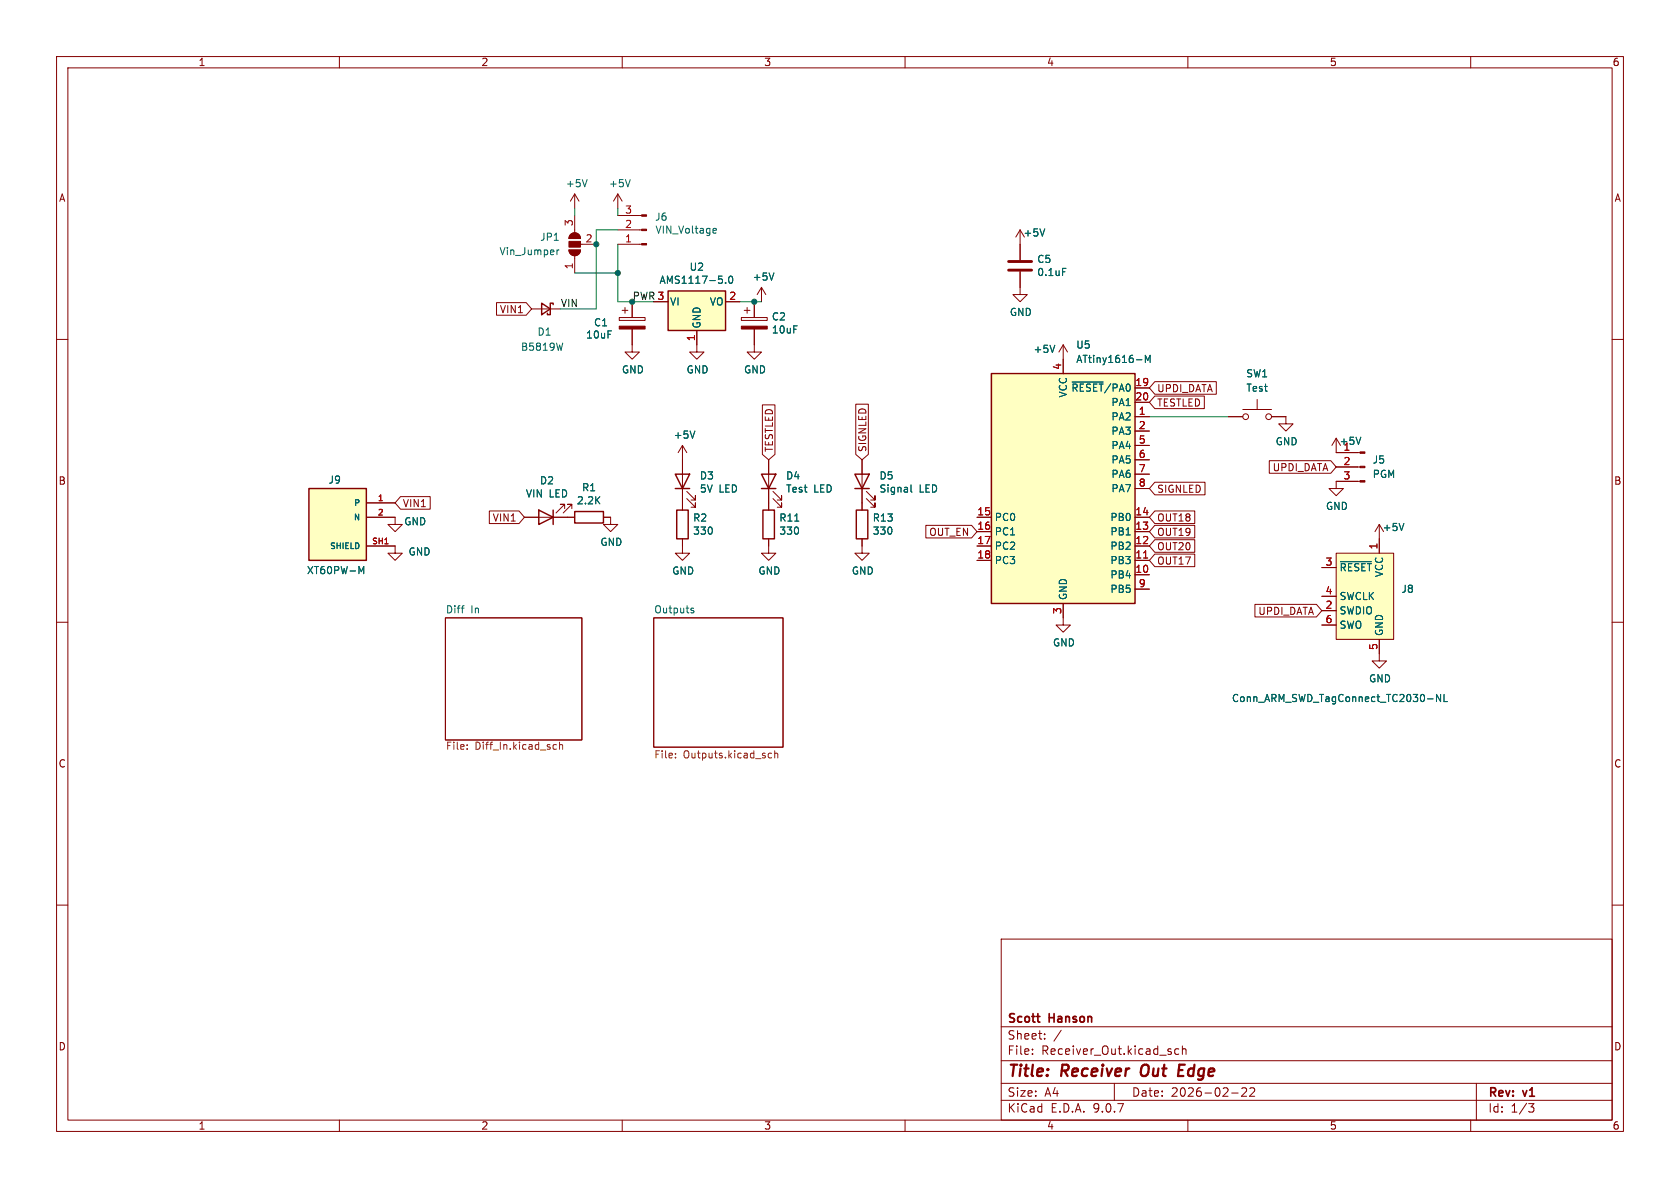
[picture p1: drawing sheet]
<svg xmlns="http://www.w3.org/2000/svg" width="297mm" height="210mm" viewBox="0 0 297 210" stroke-linecap="round" stroke-linejoin="round" font-family="sans-serif">
<g fill="none" stroke="#840000" stroke-width=".18">
<path d="M10 10h277v190h-277zM12 12h273v186h-273zM60 10v2M110 10v2M160 10v2M210 10v2M260 10v2M101.6 38.1v3M109.2 34.3l-.7 1.3M109.2 34.3l.8 1.3M109.2 34.3v2.5M100.6 44.2h2a1.02 1.02 0 0 1-1 1 1.02 1.02 0 0 1-1-1z"/>
<path d="M100.9 41.5a1.02 1.02 0 0 1 1.1-.3 1.02 1.02 0 0 1 .6 1h-2zM101.6 45.2v3.1M102.6 43.2h2.8M109.5 56.1h4.5v.5h-4.5zM110 54.9h1M110.5 54.4v1M111.8 53.3v2.8M111.8 58.2v2.8M10 60h2M285 60h2M120.6 88.9v1.3M120.6 95.3v1.2"/>
<path d="M135.9 81.3v7.6M136.7 88.1l1.5 1.6v-.8v.8h-.8M136.7 86.9l1.5 1.5v-.8v.8h-.8M152.4 95.3v2.5h1.3l-1.3 1.3-1.3-1.3h1.3M152.4 81.3v8.9M153.2 88.1l1.5 1.6v-.8v.8h-.8M153.2 86.9l1.5 1.5v-.8v.8h-.8M236.2 80h4.2M236.2 82.6h4.2M240.4 85.1h-4.2v1.3h1.3l-1.3 1.2-1.3-1.2h1.3M10 110h2M78.7 109.2h24.2v21.6h-24.2z"/>
<path d="M115.6 109.2h22.8v22.9h-22.8zM188 109.2v1.3h1.2l-1.2 1.3-1.3-1.3h1.3M285 110h2M10 160h2M177 166h108v32h-108zM285 160h2M60 198v2M110 198v2M160 198v2M177 194.5h108M177 191.5h108M177 187.5h108"/>
<path d="M177 181.5h108M182.5 186.3v.1M182.5 185.5v.1M184.7 183.6v.1M184.7 182.8v.1M187.6 182.1l-1.3 2M197 191.5v3M208.4 185.5l-.4-.1-.3 .3v.4l.1 .2h.6M209 185.5l.2-.1 .4 .1 .1 .9M209 184.9v1.5M210 198v2M217.7 193.2h1.2"/>
<path d="M219.5 192.4l.6-.1 .2 .1 .1 .3-.9 1.1h.9M221 192.4l.5-.1 .2 .1 .1 .3-.9 1.1h.9M260 198v2M261 191.5v6.5M270.2 195.1h1l-.5 .6 .4 .1 .1 .5-.3 .3h-.4"/>
</g>
<path d="M201.9 188.5a1.5 1.5 0 0 0 0 1.6M208.3 190.2h.9M208.4 189.2h.7M208.5 188.2h1" fill="none" stroke="#840000" stroke-width=".4"/>
<path d="M111.4 31.7l-.4 1.3M98.5 44.2v.8M98.8 44.2l-.3 .2M161 85.7v1.1l.2 .2M81.6 107.5h.4M81.9 107.1h.1M122.2 107.6h.4M122.2 107.9l.5 .2-.1 .2h-.3" fill="none" stroke="#006464" stroke-width=".18"/>
<path d="M82.6 132.3v.2M82.6 131.7v.1M97.9 132.4h.5M97.9 131.7h.5M98.9 131.7l.2-.1 .3 .1 .1 .8M98.9 131.2v1.3M119.4 133.9v.1M119.4 133.2v.1M135.8 133.7l.3 .3 .3-.1M136.4 133.2l-.3-.1-.3 .3M137 133.3l.1-.2 .3 .1 .1 .8M137 132.7v1.3" fill="none" stroke="#725600" stroke-width=".18"/>
<path d="M119.6 90.2h2.1v5.1h-2.1zM134.6 83.8h2.6l-1.3 2.6zM134.6 86.4h2.6M151.1 83.8h2.6l-1.3 2.6zM151.1 86.4h2.6M151.4 90.2h2v5.1h-2z" fill="none" stroke="#840000" stroke-width=".25"/>
<g fill="#840000" stroke="#840000" stroke-width=".18">
<path d="M240.4 79.9h.9v.2h-.9z"/>
<path d="M240.4 82.4h.9v.3h-.9z"/>
<path d="M240.4 85h.9v.2h-.9z"/>
<path d="M100.6 44.2h2a1.02 1.02 0 0 1-1 1 1.02 1.02 0 0 1-1-1z"/>
<path d="M100.6 42.7h2v1h-2z"/>
<path d="M100.9 41.5a1.02 1.02 0 0 1 1.1-.3 1.02 1.02 0 0 1 .6 1h-2z"/>
<path d="M109.5 57.7h4.5v.5h-4.5z"/>
</g>
<path d="M175.3 66h25.4v40.7h-25.4z" fill="#ffffc2"/>
<path d="M175.3 66h25.4v40.7h-25.4z" fill="none" stroke="#840000" stroke-width=".25"/>
<g fill="none" stroke="#840000" stroke-width=".18">
<path d="M101.6 34.3l-.8 1.3M101.6 34.3l.8 1.3M101.6 34.3v2.5M109.2 38.1h4.2M109.2 43.2h4.2M109.2 40.6h4.2M179.6 41.9l.7-1.3v5.4M180.3 48v4.1h1.3l-1.3 1.2-1.2-1.2h1.2M111.8 61v1.2h1.2l-1.2 1.3-1.3-1.3h1.3M133.3 61v1.2h1.3l-1.3 1.3-1.2-1.3h1.2M188 61v5M188 61l-.8 1.2"/>
<path d="M188 61l.7 1.2M200.7 68.6h2.5M200.7 71.1h2.5M200.7 73.7h2.5M200.7 76.2h2.5M200.7 78.7h2.5M217.2 73.7h2.5M219.7 72.4h5.1M222.2 70.6v1.8M224.8 73.7h2.5v1.2h1.3l-1.3 1.3-1.2-1.3h1.2M235.5 78.7l.7-1.2v2.5M172.7 91.4h2.6"/>
<path d="M172.7 94h2.6M172.7 96.5h2.6M172.7 99.1h2.6M200.7 91.4h2.5M200.7 94h2.5M200.7 96.5h2.5M200.7 99.1h2.5M200.7 81.3h2.5M200.7 83.8h2.5M200.7 86.4h2.5M188 106.7v2.5M200.7 101.6h2.5"/>
<path d="M200.7 104.1h2.5M243.8 115.6v1.2h1.3l-1.3 1.3-1.2-1.3h1.2"/>
<circle cx="220.2" cy="73.7" r=".51"/>
<circle cx="224.3" cy="73.7" r=".51"/>
</g>
<path d="M103.8 31.7l-.4 1.3M126.2 40.4h.4v.3l-.6 .1M126.6 41.2h-.4M184.7 40.5l-.4 1.2M187.8 47.4h.7M186.5 61l-.5 1.3M189.5 67.5h5.5M200.9 63.6h1M202.5 64.1v-1.3l.4 .9 .4-.9v1.3M240.6 77.3l-.4 1.3" fill="none" stroke="#006464" stroke-width=".18"/>
<path d="M202.2 98.6h.7" fill="none" stroke="#a90000" stroke-width=".18"/>
<g fill="#840000" stroke="#840000" stroke-width=".18">
<path d="M113.4 43.1h.9v.2h-.9z"/>
<path d="M113.4 40.5h.9v.3h-.9z"/>
<path d="M113.4 38h.9v.2h-.9z"/>
</g>
<path d="M178.3 46.2h4.1M178.3 47.8h4.1" fill="none" stroke="#840000" stroke-width=".51"/>
<path d="M236.2 97.8h10.2v15.2h-10.2z" fill="#ffffc2"/>
<g fill="none" stroke="#840000" stroke-width=".18">
<path d="M131.1 56.1h4.5v.5h-4.5zM131.6 54.9h1M132.1 54.4v1M133.3 53.3v2.8M133.3 58.2v2.8M134.6 50.8l-.7 1.3M134.6 50.8l.8 1.3M134.6 50.8v2.5M123.2 61v1.2h1.3l-1.3 1.3-1.3-1.3h1.3M236.2 97.8h10.2v15.2h-10.2zM243.8 95.3v2.5M233.7 100.3h2.5"/>
<path d="M233.7 105.4h2.5M233.7 108h2.5M233.7 110.5h2.5M243.8 113v2.6"/>
</g>
<path d="M136.8 48.3l-.4 1.2M237 99.3h5.4M252.4 123.5h.9M254.7 122.8v1.2l-.7-1.2v1.2M255.3 122.8v1.2h.6" fill="none" stroke="#006464" stroke-width=".18"/>
<path d="M131.1 57.7h4.5v.5h-4.5z" fill="#840000" stroke="#840000" stroke-width=".18"/>
<path d="M118.1 51.4h10.2v7h-10.2z" fill="#ffffc2"/>
<path d="M118.1 51.4h10.2v7h-10.2z" fill="none" stroke="#840000" stroke-width=".25"/>
<path d="M115.6 53.3h2.5M123.2 58.4v2.6M128.3 53.3h2.5M69.8 91.4v1.3h-1.2l1.2 1.3 1.3-1.3h-1.3M69.8 96.5v1.3h-1.2l1.2 1.3 1.3-1.3h-1.3" fill="none" stroke="#840000" stroke-width=".18"/>
<path d="M128.3 50v.1M129 48.9l.1-.1a.68 .68 0 0 1 .5 .6 .68 .68 0 0 1-.5 .7 .84 .84 0 0 1-.1-1.2z" fill="none" stroke="#006464" stroke-width=".18"/>
<path d="M54.6 86.4h10.2v12.7h-10.2z" fill="#ffffc2"/>
<path d="M95.8 53.6l1.5 1-1.5 1zM97.8 53.8v-.2h-.5v2h-.5v-.2M54.6 86.4h10.2v12.7h-10.2zM95.2 90.2l2.6 1.2-2.6 1.3zM97.8 90.2v2.5M101.6 90.4h5.1v2.1h-5.1zM119.4 83.8h2.5l-1.3 2.6zM119.4 86.4h2.5M134.9 90.2h2v5.1h-2z" fill="none" stroke="#840000" stroke-width=".25"/>
<g fill="none" stroke="#840000" stroke-width=".18">
<path d="M87.8 53.5h5.2l1 1.1-1 1.1h-5.2zM94 54.6h5.1M111.8 53.3v2.8M111.8 58.2v2.8M115.6 53.3h2.5M123.2 58.4v2.6M128.3 53.3h2.5M133.3 53.3v2.8M133.3 58.2v2.8M180.3 43.2v2.8M180.3 48v2.8M120.6 78.7l-.7 1.3"/>
<path d="M120.6 78.7l.8 1.3M120.6 78.7v11.5M134.8 71.6h2.2v8.7l-1.1 1-1.1-1zM151.3 71.4h2.2v8.9l-1.1 1-1.1-1zM188 63.5v2.5M200.7 68.6h2.5M200.7 71.1h2.5M200.7 73.7h2.5M200.7 76.2h2.5M200.7 78.7h2.5M204.2 67.5h10.8v2.2h-10.8l-1-1.1zM204.2 70h8.7v2.2h-8.7l-1-1.1z"/>
<path d="M217.2 73.7h2.5M224.8 73.7h2.5M64.8 88.9h5M64.8 91.4h5M64.8 96.5h5M70.8 87.8h5.3v2.2h-5.3l-1-1.1zM86.5 90.3h5.3l.9 1.1-.9 1.2h-5.3zM92.7 91.4h8.9M99.8 89.9v-.7h-.7h.7l-1.5 1.5M101.1 89.9v-.7h-.8h.8l-1.5 1.5M106.7 91.4h1.2v1.3h1.3l-1.3 1.3-1.2-1.3h1.2M120.6 95.3v2.5h1.3l-1.3 1.3-1.2-1.3h1.2"/>
<path d="M121.4 88.1l1.5 1.6v-.8v.8h-.7M121.4 86.9l1.5 1.5v-.8v.8h-.7M135.9 95.3v2.5h1.3l-1.3 1.3-1.3-1.3h1.3M135.9 81.3v2.5M135.9 86.4v3.8M152.4 81.3v2.5M152.4 86.4v3.8M152.4 95.3v1.2M163.7 92.9h8.1l.9 1.1-.9 1.1h-8.1zM172.7 91.4h2.6M172.7 96.5h2.6M172.7 94h2.6"/>
<path d="M172.7 99.1h2.6M200.7 91.4h2.5M200.7 96.5h2.5M200.7 94h2.5M200.7 99.1h2.5M200.7 81.3h2.5M200.7 83.8h2.5M200.7 86.4h2.5M204.2 92.9h7v2.2h-7l-1-1.1zM204.2 97.9h7v2.3h-7l-1-1.1zM204.2 85.2h8.8v2.3h-8.8l-1-1.1zM204.2 95.4h7v2.2h-7l-1-1.1z"/>
<path d="M204.2 90.3h7v2.3h-7l-1-1.2zM224.4 81.4h10.9l.9 1.2-.9 1.1h-10.9zM236.2 80h3.8M236.2 82.6h3.8M236.2 85.1h3.8M243.1 94l.7-1.3v5.1M188 106.7v2.5M200.7 101.6h2.5M200.7 104.1h2.5M221.9 106.8h10.8l1 1.2-1 1.1h-10.8zM233.7 100.3h2.5M233.7 105.4h2.5"/>
<path d="M233.7 108h2.5M233.7 110.5h2.5M243.8 113v2.6"/>
</g>
<g fill="none" stroke="#006464" stroke-width=".18">
<path d="M128.3 50v.1M129 48.9l.1-.1a.68 .68 0 0 1 .5 .6 .68 .68 0 0 1-.5 .7 .84 .84 0 0 1-.1-1.2zM136.8 48.3l-.4 1.2M184.7 40.5l-.4 1.2M187.8 47.4h.7M99.5 60.7l-.3 1.2M122.8 76.2l-.4 1.3M186.5 61l-.5 1.3M189.5 67.5h5.5M200.9 63.6h1M202.5 64.1v-1.3l.4 .9 .4-.9v1.3M240.6 77.3l-.4 1.3"/>
<path d="M140.5 92.1h.7M161 85.7v1.1l.2 .2M237 99.3h5.4M248.2 92.5l-.4 1.3M63.5 100.1l.4 1 .4-1v1.3M252.4 123.5h.9M254.7 122.8v1.2l-.7-1.2v1.2M255.3 122.8v1.2h.6"/>
</g>
<path d="M101.6 36.8v1.3M109.2 36.8v1.3M101.6 48.3h7.6M109.2 43.2v10.1h6.4M109.2 40.6h-3.8v14h-6.3M130.8 53.3h3.8M203.2 73.7h14" fill="none" stroke="#009600" stroke-width=".18"/>
<path d="M202.2 98.6h.7" fill="none" stroke="#a90000" stroke-width=".18"/>
<g fill="#009600" stroke="#009600" stroke-width=".18">
<circle cx="109.2" cy="48.3" r=".46"/>
<circle cx="111.8" cy="53.3" r=".46"/>
<circle cx="105.4" cy="43.2" r=".46"/>
<circle cx="133.3" cy="53.3" r=".46"/>
</g>
<g font-size="2.8" fill="#840000">
<text x="178" y="190.9">Title:</text>
<text x="187.7" y="190.9">Receiver</text>
<text x="202.6" y="190.9">Out</text>
<text x="209.9" y="190.9">Edge</text>
</g>
<g font-size="2.1" fill="#840000">
<text x="178" y="184">Sheet:</text>
<text x="178" y="181.2">Scott</text>
<text x="185.5" y="181.2">Hanson</text>
<text x="178" y="186.7">File:</text>
<text x="184.1" y="186.7">Receiver_Out.kicad_sch</text>
<text x="178" y="196.9">KiCad</text>
<text x="178" y="194.1">Size:</text>
<text x="184.7" y="194.1">A4</text>
<text x="185.7" y="196.9">E.D.A.</text>
<text x="193.3" y="196.9">9.0.7</text>
<text x="200" y="194.1">Date:</text>
<text x="207" y="194.1">2026-02-22</text>
<text x="263" y="194.3">Rev:</text>
<text x="263" y="196.9">Id:</text>
<text x="267.1" y="196.9">1/3</text>
<text x="269.4" y="194.3">v1</text>
</g>
<g font-size="1.8" fill="#840000">
<text x="35" y="11.9">1</text>
<text x="85" y="11.9">2</text>
<text x="135" y="11.9">3</text>
<text x="185" y="11.9">4</text>
<text x="235" y="11.9">5</text>
<text x="285" y="11.9">6</text>
<text x="10.3" y="35.9">A</text>
<text x="285.3" y="35.9">A</text>
<text x="88.3" y="55.6">VIN1</text>
<text x="204.5" y="69.5">UPDI_DATA</text>
<text x="204.5" y="72.1">TESTLED</text>
<text x="136.8" y="80" transform="rotate(-90 136.8 80)">TESTLED</text>
<text x="153.4" y="80" transform="rotate(-90 153.4 80)">SIGNLED</text>
<text x="224.9" y="83.5">UPDI_DATA</text>
<text x="10.3" y="85.9">B</text>
<text x="71.1" y="89.9">VIN1</text>
<text x="204.5" y="87.3">SIGNLED</text>
<text x="285.3" y="85.9">B</text>
<text x="87" y="92.4">VIN1</text>
<text x="164.2" y="94.9">OUT_EN</text>
<text x="204.5" y="94.9">OUT19</text>
<text x="204.5" y="92.4">OUT18</text>
<text x="204.5" y="100">OUT17</text>
<text x="204.5" y="97.5">OUT20</text>
<text x="222.3" y="108.9">UPDI_DATA</text>
<text x="10.3" y="135.9">C</text>
<text x="285.3" y="135.9">C</text>
<text x="10.3" y="185.9">D</text>
<text x="285.3" y="185.9">D</text>
<text x="35" y="199.9">1</text>
<text x="85" y="199.9">2</text>
<text x="135" y="199.9">3</text>
<text x="185" y="199.9">4</text>
<text x="235" y="199.9">5</text>
<text x="285" y="199.9">6</text>
</g>
<g font-size="1.8" fill="#006464">
<text x="99.9" y="33.3">+5V</text>
<text x="107.6" y="33.3">+5V</text>
<text x="115.7" y="39.2">J6</text>
<text x="115.8" y="41.5">VIN_Voltage</text>
<text x="88.2" y="45.3">Vin_Jumper</text>
<text x="95.4" y="42.8">JP1</text>
<text x="180.8" y="42">+5V</text>
<text x="183.3" y="46.7">C5</text>
<text x="116.5" y="50.4">AMS1117-5.0</text>
<text x="121.8" y="48.1">U2</text>
<text x="133" y="49.8">+5V</text>
<text x="183.3" y="49">0.1uF</text>
<text x="94.9" y="59.5">D1</text>
<text x="104.9" y="57.9">C1</text>
<text x="118.4" y="54.2">VI</text>
<text x="124.1" y="58.2" transform="rotate(-90 124.1 58.2)">GND</text>
<text x="125.4" y="54.2">VO</text>
<text x="136.4" y="56.8">C2</text>
<text x="136.4" y="59.2">10uF</text>
<text x="178.4" y="56.1">GND</text>
<text x="92" y="62.2">B5819W</text>
<text x="103.5" y="60">10uF</text>
<text x="182.6" y="62.6">+5V</text>
<text x="190.2" y="64.4">ATtiny1616-M</text>
<text x="190.2" y="61.8">U5</text>
<text x="109.9" y="66.2">GND</text>
<text x="121.3" y="66.2">GND</text>
<text x="131.4" y="66.2">GND</text>
<text x="188.8" y="70.4" transform="rotate(-90 188.8 70.4)">VCC</text>
<text x="189.3" y="69.4">~{RESET}/PA0</text>
<text x="196.4" y="72">PA1</text>
<text x="220.2" y="66.9">SW1</text>
<text x="220.2" y="69.4">Test</text>
<text x="119" y="77.7">+5V</text>
<text x="196.4" y="74.5">PA2</text>
<text x="196.4" y="77.1">PA3</text>
<text x="196.4" y="79.6">PA4</text>
<text x="196.4" y="82.1">PA5</text>
<text x="225.4" y="78.9">GND</text>
<text x="236.7" y="78.8">+5V</text>
<text x="242.6" y="82.1">J5</text>
<text x="58" y="85.7">J9</text>
<text x="92.9" y="88.1">VIN</text>
<text x="95.4" y="85.8">D2</text>
<text x="97.1" y="88.1">LED</text>
<text x="101.9" y="89.4">2.2K</text>
<text x="102.8" y="87">R1</text>
<text x="123.6" y="85">D3</text>
<text x="123.6" y="87.3">5V</text>
<text x="127.1" y="87.3">LED</text>
<text x="138.9" y="85">D4</text>
<text x="138.9" y="87.3">Test</text>
<text x="143.9" y="87.3">LED</text>
<text x="155.4" y="85">D5</text>
<text x="155.4" y="87.3">Signal</text>
<text x="162.5" y="87.3">LED</text>
<text x="196.4" y="84.7">PA6</text>
<text x="196.4" y="87.2">PA7</text>
<text x="242.6" y="84.7">PGM</text>
<text x="71.4" y="93.1">GND</text>
<text x="122.4" y="92.4">R2</text>
<text x="122.4" y="94.7">330</text>
<text x="137.7" y="94.7">330</text>
<text x="137.7" y="92.4">R11</text>
<text x="154.2" y="94.7">330</text>
<text x="154.2" y="92.4">R13</text>
<text x="175.8" y="92.3">PC0</text>
<text x="175.8" y="94.8">PC1</text>
<text x="196.2" y="92.3">PB0</text>
<text x="196.2" y="94.8">PB1</text>
<text x="234.3" y="90.3">GND</text>
<text x="244.3" y="94.1">+5V</text>
<text x="54.2" y="101.7">XT60PW-M</text>
<text x="72.1" y="98.4">GND</text>
<text x="106" y="96.7">GND</text>
<text x="118.7" y="101.8">GND</text>
<text x="134" y="101.8">GND</text>
<text x="150.5" y="101.8">GND</text>
<text x="175.8" y="97.4">PC2</text>
<text x="175.8" y="99.9">PC3</text>
<text x="196.2" y="97.4">PB2</text>
<text x="196.2" y="99.9">PB3</text>
<text x="236.7" y="101.2">~{RESET}</text>
<text x="188.8" y="106.2" transform="rotate(-90 188.8 106.2)">GND</text>
<text x="196.2" y="102.5">PB4</text>
<text x="196.2" y="105">PB5</text>
<text x="236.7" y="106.3">SWCLK</text>
<text x="244.7" y="102.1" transform="rotate(-90 244.7 102.1)">VCC</text>
<text x="247.7" y="105">J8</text>
<text x="78.7" y="108.5">Diff</text>
<text x="83.2" y="108.5">In</text>
<text x="115.6" y="108.5">Outputs</text>
<text x="236.7" y="108.8">SWDIO</text>
<text x="236.7" y="111.4">SWO</text>
<text x="244.7" y="112.5" transform="rotate(-90 244.7 112.5)">GND</text>
<text x="186.1" y="114.5">GND</text>
<text x="217.7" y="124.3">Conn_ARM_SWD_TagConnect_TC2030-NL</text>
<text x="241.9" y="120.8">GND</text>
</g>
<g font-size="1.8" fill="#a90000">
<text x="101.3" y="40.1" transform="rotate(-90 101.3 40.1)">3</text>
<text x="110.4" y="40.4">2</text>
<text x="110.4" y="37.8">3</text>
<text x="101.3" y="47.7" transform="rotate(-90 101.3 47.7)">1</text>
<text x="103.4" y="42.9">2</text>
<text x="110.4" y="42.9">1</text>
<text x="116.1" y="53.1">3</text>
<text x="128.8" y="53.1">2</text>
<text x="122.9" y="60.4" transform="rotate(-90 122.9 60.4)">1</text>
<text x="187.7" y="65.5" transform="rotate(-90 187.7 65.5)">4</text>
<text x="200.6" y="68.3">19</text>
<text x="200.6" y="70.9">20</text>
<text x="201.2" y="73.4">1</text>
<text x="201.2" y="75.9">2</text>
<text x="201.2" y="78.5">5</text>
<text x="201.2" y="81">6</text>
<text x="201.2" y="83.6">7</text>
<text x="237.4" y="79.8">1</text>
<text x="237.4" y="82.3">2</text>
<text x="201.2" y="86.1">8</text>
<text x="237.4" y="84.8">3</text>
<text x="172.7" y="91.2">15</text>
<text x="172.7" y="93.7">16</text>
<text x="200.6" y="91.2">14</text>
<text x="200.6" y="93.7">13</text>
<text x="172.7" y="96.3">17</text>
<text x="172.7" y="98.8">18</text>
<text x="200.6" y="96.3">12</text>
<text x="200.6" y="98.8">11</text>
<text x="200.6" y="101.3">10</text>
<text x="234.2" y="100.1">3</text>
<text x="243.6" y="97.2" transform="rotate(-90 243.6 97.2)">1</text>
<text x="201.2" y="103.9">9</text>
<text x="234.2" y="105.2">4</text>
<text x="234.2" y="107.7">2</text>
<text x="187.7" y="108.7" transform="rotate(-90 187.7 108.7)">3</text>
<text x="234.2" y="110.2">6</text>
<text x="243.6" y="115" transform="rotate(-90 243.6 115)">5</text>
</g>
<g font-size="1.8" fill="#0f0f0f">
<text x="111.8" y="53.1">PWR3</text>
<text x="99.1" y="54.3">VIN</text>
</g>
<g font-size="1.8" fill="#725600">
<text x="78.7" y="132.9">File:</text>
<text x="84" y="132.9">Diff_In.kicad_sch</text>
<text x="115.6" y="134.4">File:</text>
<text x="120.8" y="134.4">Outputs.kicad_sch</text>
</g>
<g font-size="1.4" fill="#006464">
<text x="62.5" y="89.6">P</text>
<text x="62.4" y="92.2">N</text>
<text x="58.2" y="97.3">SHIELD</text>
</g>
<g font-size="1.4" fill="#a90000">
<text x="66.7" y="88.6">1</text>
<text x="66.7" y="91.2">2</text>
<text x="65.7" y="96.3">SH1</text>
</g>
</svg>
